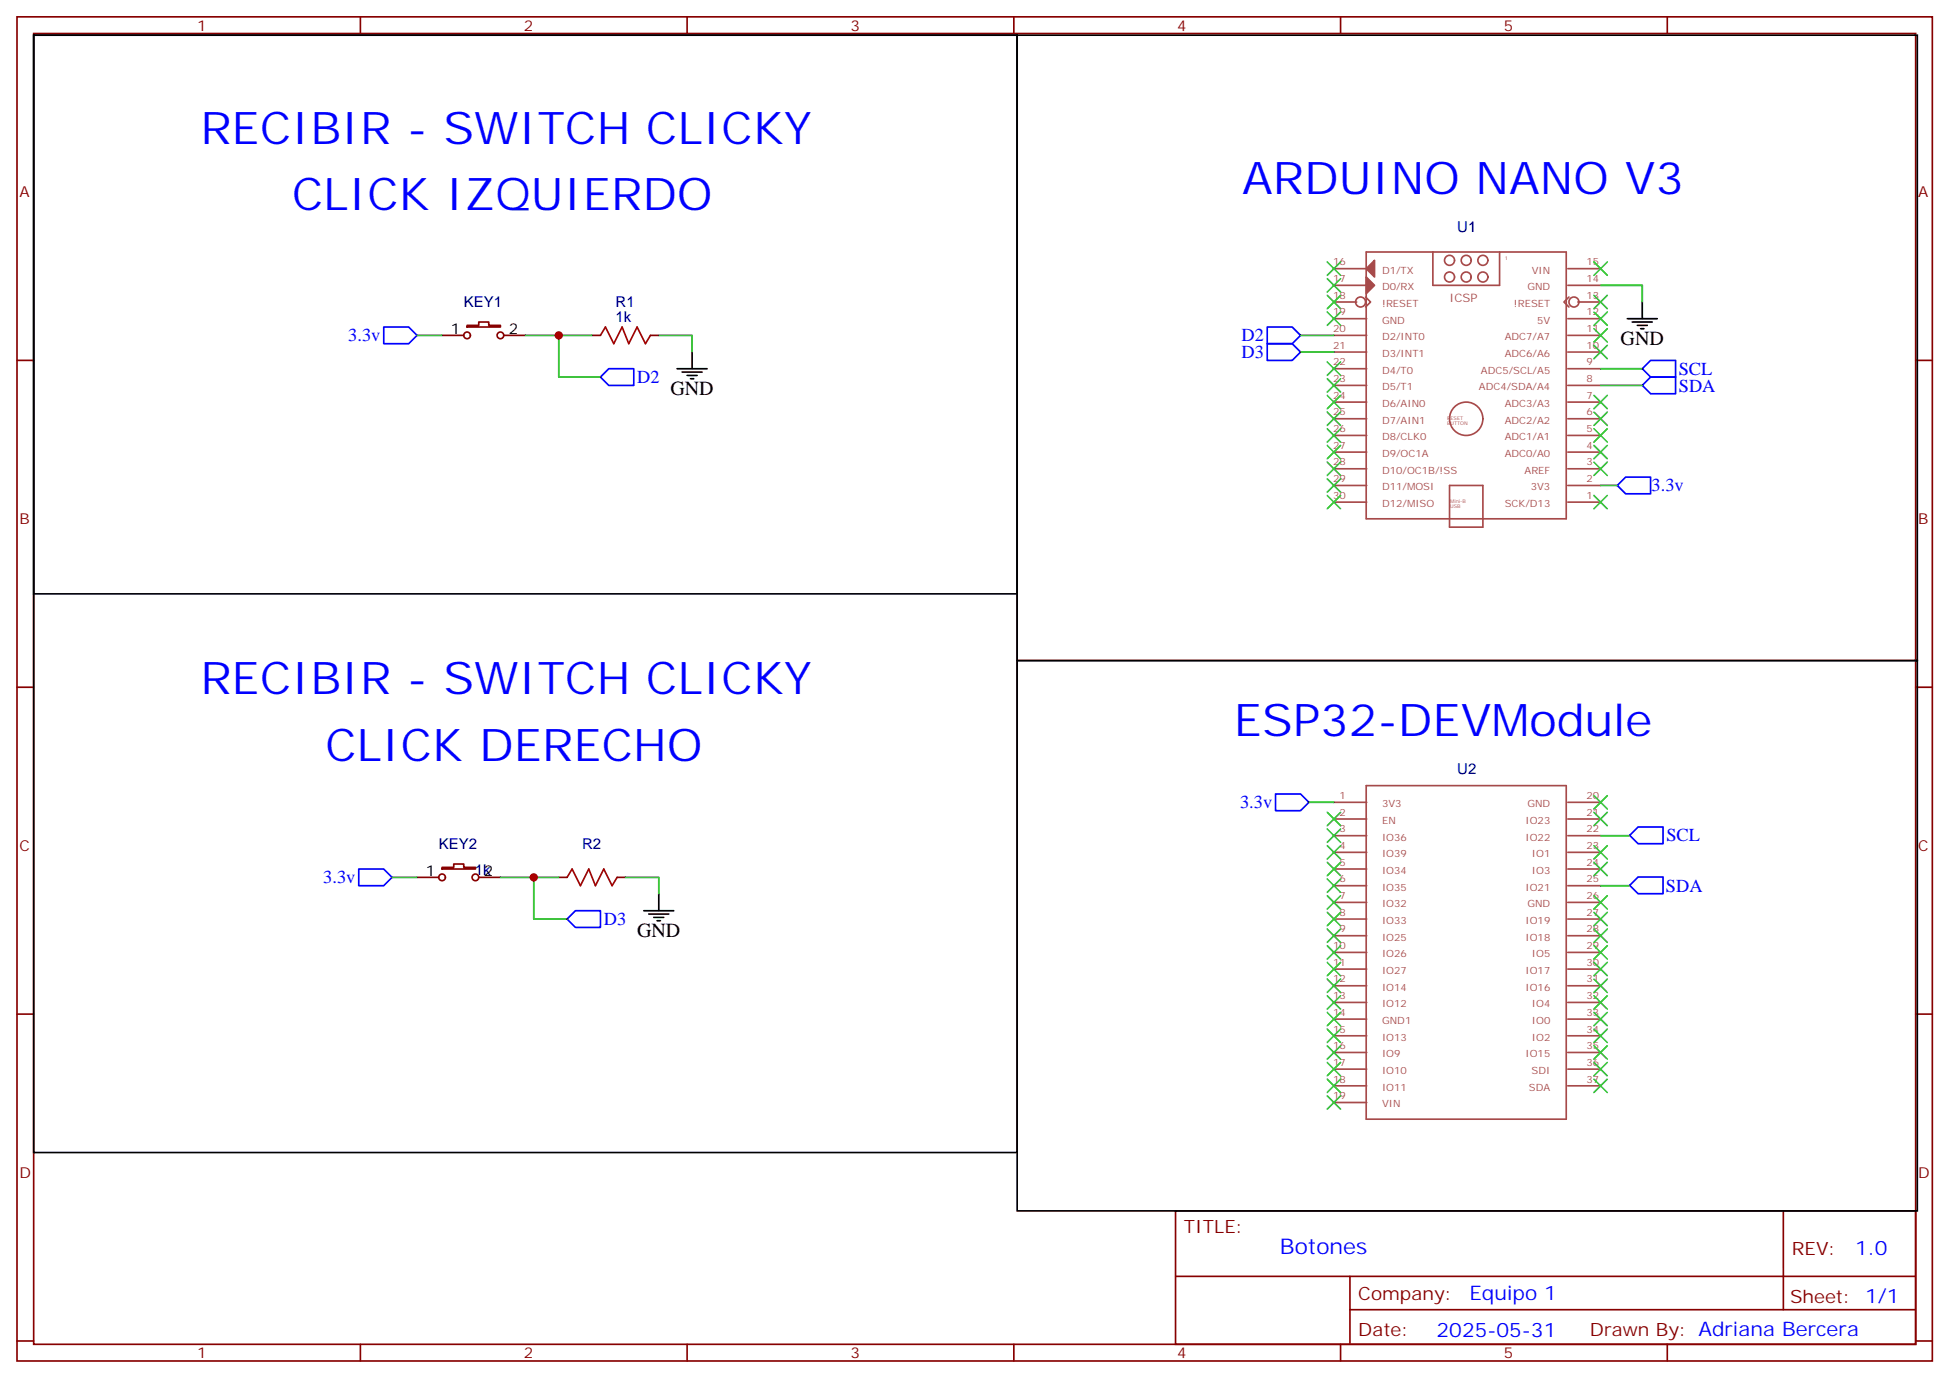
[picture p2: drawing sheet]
<svg xmlns="http://www.w3.org/2000/svg" width="412mm" height="292mm" viewBox="0 0 412 292" stroke-linecap="round" stroke-linejoin="round" font-family="sans-serif">
<g fill="none" stroke="#870000" stroke-width=".35">
<path d="M3.6 3.6h405.3v284.3h-405.3zM7.1 7.1h398.3v277.3h-398.3zM76.3 3.6v3.5M145.4 3.6v3.5M214.6 3.6v3.5M283.7 3.6v3.5M352.8 3.6v3.5M3.6 76.2h3.5M93.6 70.9h4.5M98.8 68.8h2.5v-.7h2.1v.7h2.5v.4h-7.1zM106.6 70.9h4.6M125.3 70.9h1.8"/>
<path d="M137.7 70.9h1.7M405.4 76.2h3.5M3.6 145.4h3.5M405.4 145.4h3.5M88.3 185.6h4.6M93.6 183.5h2.4v-.7h2.1v.7h2.5v.3h-7zM101.3 185.6h4.6M118.3 185.6h1.7M130.6 185.6h1.8M3.6 214.5h3.5M405.4 214.5h3.5M248.8 256.2h156.6v28.2h-156.6z"/>
<path d="M377.4 256.2v20.9M248.8 270h156.5M285.7 277.1h119.6M285.7 270v14.1M3.6 283.7h3.5M76.3 284.4v3.5M145.4 284.4v3.5M214.6 284.4v3.5M283.7 284.4v3.5M352.8 284.4v3.5M405.4 283.7h3.5"/>
<circle cx="98.8" cy="70.9" r=".71"/>
<circle cx="105.9" cy="70.9" r=".71"/>
<circle cx="93.6" cy="185.6" r=".71"/>
<circle cx="100.6" cy="185.6" r=".71"/>
</g>
<g fill="none" stroke="#a64a4a" stroke-width=".35">
<path d="M282.3 56.8h6.9M289.1 53.3h42.4v56.4h-42.4zM303.2 53.3v7.1h14.2v-7.1M331.8 56.8h6.9M282.3 60.4h6.9M282.3 63.9h4.8M282.3 67.4h6.9M282.3 78h6.9M282.3 74.5h6.9M282.3 70.9h6.9M289 62.8l1.1 1.1-1.1 1M331.8 60.4h6.9"/>
<path d="M331.8 67.4h6.9M331.8 78h6.9M331.8 74.5h6.9M331.8 70.9h6.9M332 62.8l-1 1.1 1 1M333.9 63.9h4.8M282.3 95.6h6.9M282.3 92.1h6.9M282.3 88.6h6.9M282.3 85.1h6.9M282.3 81.5h6.9M282.3 99.2h6.9"/>
<path d="M331.8 95.6h6.9M331.8 92.1h6.9M331.8 88.6h6.9M331.8 85.1h6.9M331.8 81.5h6.9M331.8 99.2h6.9M282.3 102.7h6.9M282.3 106.2h6.9M306.8 102.7h7v8.8h-7zM331.8 102.7h6.9M331.8 106.2h6.9M282.3 169.7h6.9"/>
<path d="M282.3 173.2h6.9M282.3 176.8h6.9M289.1 166.2h42.4v70.5h-42.4zM331.8 169.7h6.9M331.8 173.2h6.9M331.8 176.8h6.9M282.3 190.9h6.9M282.3 197.9h6.9M282.3 194.4h6.9M282.3 187.4h6.9M282.3 183.8h6.9M282.3 180.3h6.9"/>
<path d="M331.8 190.9h6.9M331.8 197.9h6.9M331.8 194.4h6.9M331.8 187.4h6.9M331.8 183.8h6.9M331.8 180.3h6.9M282.3 215.6h6.9M282.3 219.1h6.9M282.3 212.1h6.9M282.3 201.5h6.9M282.3 208.5h6.9M282.3 205h6.9"/>
<path d="M331.8 215.6h6.9M331.8 219.1h6.9M331.8 212.1h6.9M331.8 201.5h6.9M331.8 208.5h6.9M331.8 205h6.9M282.3 229.7h6.9M282.3 233.2h6.9M282.3 222.6h6.9M282.3 226.2h6.9M331.8 229.7h6.9M331.8 222.6h6.9"/>
<path d="M331.8 226.2h6.9"/>
<circle cx="306.8" cy="55.1" r="1.06"/>
<circle cx="306.8" cy="58.6" r="1.06"/>
<circle cx="310.3" cy="55.1" r="1.06"/>
<circle cx="310.3" cy="58.6" r="1.06"/>
<circle cx="313.8" cy="58.6" r="1.06"/>
<circle cx="313.8" cy="55.1" r="1.06"/>
<circle cx="287.9" cy="63.9" r="1.06"/>
<circle cx="333.1" cy="63.9" r="1.06"/>
<circle cx="310.3" cy="88.6" r="3.5"/>
</g>
<path d="M127.1 70.9l1-1.7 1.8 3.5 1.8-3.5 1.4 3.5 1.7-3.5 1.8 3.5 1.1-1.8M120 185.6l1.1-1.8 1.7 3.6 1.8-3.6 1.4 3.6 1.8-3.6 1.7 3.6 1.1-1.8" fill="none" stroke="#a10000" stroke-width=".35"/>
<g fill="#a64a4a" stroke="#a64a4a" stroke-width=".35">
<path d="M289.1 56.8l1.8-1.7v3.5z"/>
<path d="M289.1 58.6l1.8 1.8-1.8 1.7z"/>
</g>
<path d="M81.2 69.2h5.3l1.8 1.7-1.8 1.8h-5.3zM128.8 78h5.3v3.5h-5.3l-1.7-1.7zM268.2 69.2h5.3l1.7 1.7-1.7 1.8h-5.3zM268.2 72.7h5.3l1.7 1.8-1.7 1.7h-5.3zM347.6 78l1.7-1.8h5.3v3.6h-5.3zM347.6 81.5l1.7-1.7h5.3v3.5h-5.3zM344 100.9h5.3v3.6h-5.3l-1.7-1.8zM269.9 168h5.3l1.8 1.7-1.8 1.8h-5.3zM346.7 174.9h5.3v3.6h-5.3l-1.8-1.8zM75.9 183.8h5.3l1.8 1.8-1.8 1.8h-5.3zM120 194.4l1.8-1.7h5.3v3.5h-5.3zM346.7 185.5h5.3v3.6h-5.3l-1.8-1.8z" fill="none" stroke="#00f" stroke-width=".35"/>
<g fill="none" stroke="#008700" stroke-width=".35">
<path d="M88.3 70.9h5.3M111.2 70.9h14.1M118.3 70.9v8.9h8.8M139.4 70.9h7.1v3.6M275.2 70.9h7.1M275.2 74.5h7.1M338.7 60.4h8.9v3.5M338.7 78h8.9M338.7 81.5h8.9M338.7 102.7h3.6M277 169.7h5.3M338.7 176.8h6"/>
<path d="M83 185.6h5.3M105.9 185.6h12.4M113 185.6v8.8h7M132.4 185.6h7v3.5M338.7 187.4h6"/>
</g>
<g fill="none" stroke="#000" stroke-width=".35">
<path d="M7.1 7.4h208.2v236.4h-208.2zM7.1 7.4h208.2v118.2h-208.2zM215.3 7.4h190.5v132.3h-190.5zM143.3 78h6.3M144.4 78.7h4.2M145.4 79.4h2.1M146.5 74.5v3.5M344.4 67.4h6.3M345.4 68.1h4.3M346.5 68.8h2.1M347.2 69.5h.7M347.6 63.9v3.5"/>
<path d="M146.1 80.1h.7M215.3 139.7h190.5v116.5h-190.5zM136.2 192.7h6.4M137.3 193.4h4.2M138.4 194.1h2.1M139.1 194.8h.7M139.4 189.1v3.6"/>
</g>
<g fill="none" stroke="#3c3" stroke-width=".35">
<path d="M280.9 55.4l2.8 2.8M280.9 58.9l2.8 2.9M283.7 55.4l-2.8 2.8M283.7 58.9l-2.8 2.9M337.3 55.4l2.8 2.8M340.1 55.4l-2.8 2.8M280.9 62.5l2.8 2.8M280.9 66l2.8 2.8M280.9 76.6l2.8 2.8M283.7 62.5l-2.8 2.8M283.7 66l-2.8 2.8M283.7 76.6l-2.8 2.8"/>
<path d="M337.3 73.1l2.8 2.8M337.3 69.5l2.8 2.9M337.3 66l2.8 2.8M337.3 62.5l2.8 2.8M340.1 73.1l-2.8 2.8M340.1 69.5l-2.8 2.9M340.1 66l-2.8 2.8M340.1 62.5l-2.8 2.8M280.9 80.1l2.8 2.8M280.9 83.6l2.8 2.9M280.9 87.2l2.8 2.8M280.9 90.7l2.8 2.8"/>
<path d="M280.9 94.2l2.8 2.8M280.9 97.8l2.8 2.8M283.7 80.1l-2.8 2.8M283.7 83.6l-2.8 2.9M283.7 87.2l-2.8 2.8M283.7 90.7l-2.8 2.8M283.7 94.2l-2.8 2.8M283.7 97.8l-2.8 2.8M337.3 97.8l2.8 2.8M337.3 94.2l2.8 2.8M337.3 90.7l2.8 2.8M337.3 87.2l2.8 2.8"/>
<path d="M337.3 83.6l2.8 2.9M340.1 97.8l-2.8 2.8M340.1 94.2l-2.8 2.8M340.1 90.7l-2.8 2.8M340.1 87.2l-2.8 2.8M340.1 83.6l-2.8 2.9M280.9 101.3l2.8 2.8M280.9 104.8l2.8 2.8M283.7 101.3l-2.8 2.8M283.7 104.8l-2.8 2.8M337.3 104.8l2.8 2.8M340.1 104.8l-2.8 2.8"/>
<path d="M280.9 171.8l2.8 2.9M280.9 175.4l2.8 2.8M280.9 178.9l2.8 2.8M283.7 171.8l-2.8 2.9M283.7 175.4l-2.8 2.8M283.7 178.9l-2.8 2.8M337.3 178.9l2.8 2.8M337.3 171.8l2.8 2.9M337.3 168.3l2.8 2.8M340.1 168.3l-2.8 2.8M340.1 171.8l-2.8 2.9M340.1 178.9l-2.8 2.8"/>
<path d="M280.9 182.4l2.8 2.8M280.9 185.9l2.8 2.9M280.9 189.5l2.8 2.8M280.9 193l2.8 2.8M280.9 196.5l2.8 2.9M283.7 182.4l-2.8 2.8M283.7 185.9l-2.8 2.9M283.7 189.5l-2.8 2.8M283.7 193l-2.8 2.8M283.7 196.5l-2.8 2.9M337.3 196.5l2.8 2.9M337.3 193l2.8 2.8"/>
<path d="M337.3 189.5l2.8 2.8M337.3 182.4l2.8 2.8M340.1 196.5l-2.8 2.9M340.1 193l-2.8 2.8M340.1 189.5l-2.8 2.8M340.1 182.4l-2.8 2.8M280.9 200.1l2.8 2.8M280.9 203.6l2.8 2.8M280.9 207.1l2.8 2.8M280.9 210.6l2.8 2.9M280.9 214.2l2.8 2.8M280.9 217.7l2.8 2.8"/>
<path d="M283.7 200.1l-2.8 2.8M283.7 203.6l-2.8 2.8M283.7 207.1l-2.8 2.8M283.7 210.6l-2.8 2.9M283.7 214.2l-2.8 2.8M283.7 217.7l-2.8 2.8M337.3 217.7l2.8 2.8M337.3 214.2l2.8 2.8M337.3 210.6l2.8 2.9M337.3 207.1l2.8 2.8M337.3 203.6l2.8 2.8M337.3 200.1l2.8 2.8"/>
<path d="M340.1 217.7l-2.8 2.8M340.1 214.2l-2.8 2.8M340.1 210.6l-2.8 2.9M340.1 207.1l-2.8 2.8M340.1 203.6l-2.8 2.8M340.1 200.1l-2.8 2.8M280.9 221.2l2.8 2.8M280.9 224.8l2.8 2.8M280.9 228.3l2.8 2.8M280.9 231.8l2.8 2.8M283.7 221.2l-2.8 2.8M283.7 224.8l-2.8 2.8"/>
<path d="M283.7 228.3l-2.8 2.8M283.7 231.8l-2.8 2.8M337.3 228.3l2.8 2.8M337.3 224.8l2.8 2.8M337.3 221.2l2.8 2.8M340.1 228.3l-2.8 2.8M340.1 224.8l-2.8 2.8M340.1 221.2l-2.8 2.8"/>
</g>
<g fill="#c00">
<circle cx="118.3" cy="70.9" r=".88"/>
<circle cx="113" cy="185.6" r=".88"/>
</g>
<g font-size="9.5" fill="#00f">
<text x="42.4" y="30.4">RECIBIR - SWITCH CLICKY</text>
<text x="262.9" y="41">ARDUINO NANO V3</text>
<text x="61.8" y="44.5">CLICK IZQUIERDO</text>
<text x="42.4" y="146.8">RECIBIR - SWITCH CLICKY</text>
<text x="261.1" y="155.6">ESP32-DEVModule</text>
<text x="68.9" y="160.9">CLICK DERECHO</text>
</g>
<text font-size="4.6" fill="#00f" x="270.9" y="265.2">Botones</text>
<g font-size="4.2">
<text x="343" y="73.1">GND</text>
<text x="141.9" y="83.6">GND</text>
<text x="134.8" y="198.3">GND</text>
</g>
<g font-size="4.2" fill="#00f">
<text x="392.6" y="265.4">1.0</text>
<text x="311" y="275">Equipo 1</text>
<text x="304" y="282.8">2025-05-31</text>
</g>
<g font-size="3.9" fill="#00f">
<text x="73.7" y="72.2">3.3v</text>
<text x="262.7" y="72.2">D2</text>
<text x="262.7" y="75.7">D3</text>
<text x="134.8" y="81">D2</text>
<text x="355.3" y="79.4">SCL</text>
<text x="355.3" y="82.9">SDA</text>
<text x="349.5" y="103.9">3.3v</text>
<text x="262.4" y="170.9">3.3v</text>
<text x="352.7" y="177.9">SCL</text>
<text x="68.4" y="186.9">3.3v</text>
<text x="352.6" y="188.6">SDA</text>
<text x="127.8" y="195.6">D3</text>
</g>
<g font-size="3.9" fill="#800">
<text x="250.5" y="260.7">TITLE:</text>
<text x="379.2" y="265.4">REV:</text>
<text x="287.5" y="274.9">Company:</text>
<text x="378.8" y="275.6">Sheet: 1/1</text>
<text x="287.5" y="282.6">Date:</text>
<text x="336.5" y="282.7">Drawn By: Adriana Bercera</text>
</g>
<g font-size="3.2" fill="#800">
<text x="41.7" y="6.6">1</text>
<text x="110.8" y="6.6">2</text>
<text x="180" y="6.6">3</text>
<text x="249.1" y="6.6">4</text>
<text x="318.3" y="6.6">5</text>
<text x="4.1" y="41.7">A</text>
<text x="405.9" y="41.7">A</text>
<text x="4.1" y="110.8">B</text>
<text x="405.9" y="110.8">B</text>
<text x="4.1" y="180">C</text>
<text x="405.9" y="180">C</text>
<text x="4.1" y="249.1">D</text>
<text x="405.9" y="249.1">D</text>
<text x="41.7" y="287.4">1</text>
<text x="110.8" y="287.4">2</text>
<text x="180" y="287.4">3</text>
<text x="249.1" y="287.4">4</text>
<text x="318.3" y="287.4">5</text>
</g>
<g font-size="3.2" fill="#000080">
<text x="308.4" y="49.1">U1</text>
<text x="98.2" y="65">KEY1</text>
<text x="130.3" y="64.9">R1</text>
<text x="130.3" y="68.1">1k</text>
<text x="308.4" y="163.8">U2</text>
<text x="92.9" y="179.7">KEY2</text>
<text x="123.2" y="179.6">R2</text>
<text x="100.5" y="185">1k</text>
</g>
<g font-size="3.2">
<text x="95.4" y="70.6">1</text>
<text x="107.7" y="70.6">2</text>
<text x="90.1" y="185.2">1</text>
<text x="102.4" y="185.2">2</text>
</g>
<text font-size="2.5" fill="#a54b4b" x="306.8" y="63.9">ICSP</text>
<g font-size="2.1" fill="#a54b4b">
<text x="282.2" y="59.7">17</text>
<text x="282.2" y="56.1">16</text>
<text x="292.5" y="57.9">D1/TX</text>
<text x="324.2" y="57.9">VIN</text>
<text x="335.7" y="59.7">14</text>
<text x="335.7" y="56.1">15</text>
<text x="282.2" y="63.2">18</text>
<text x="292.5" y="64.9">!RESET</text>
<text x="292.5" y="61.4">D0/RX</text>
<text x="320.4" y="64.9">!RESET</text>
<text x="323.2" y="61.4">GND</text>
<text x="335.7" y="63.2">13</text>
<text x="282.2" y="70.2">20</text>
<text x="282.2" y="66.7">19</text>
<text x="292.5" y="72">D2/INT0</text>
<text x="292.5" y="68.5">GND</text>
<text x="318.5" y="72">ADC7/A7</text>
<text x="325.3" y="68.5">5V</text>
<text x="335.7" y="66.7">12</text>
<text x="335.7" y="70.2">11</text>
<text x="282.2" y="73.8">21</text>
<text x="282.2" y="77.3">22</text>
<text x="292.5" y="75.5">D3/INT1</text>
<text x="318.5" y="75.5">ADC6/A6</text>
<text x="335.7" y="77.3">9</text>
<text x="335.7" y="73.8">10</text>
<text x="282.2" y="80.8">23</text>
<text x="292.5" y="79">D4/T0</text>
<text x="292.5" y="82.6">D5/T1</text>
<text x="313" y="82.6">ADC4/SDA/A4</text>
<text x="313.4" y="79">ADC5/SCL/A5</text>
<text x="335.7" y="80.8">8</text>
<text x="282.2" y="84.4">24</text>
<text x="282.2" y="87.9">25</text>
<text x="292.5" y="86.1">D6/AIN0</text>
<text x="292.5" y="89.6">D7/AIN1</text>
<text x="318.5" y="89.6">ADC2/A2</text>
<text x="318.5" y="86.1">ADC3/A3</text>
<text x="335.7" y="87.9">6</text>
<text x="335.7" y="84.4">7</text>
<text x="282.2" y="91.4">26</text>
<text x="282.2" y="94.9">27</text>
<text x="292.5" y="93.2">D8/CLK0</text>
<text x="318.5" y="93.2">ADC1/A1</text>
<text x="335.7" y="94.9">4</text>
<text x="335.7" y="91.4">5</text>
<text x="282.2" y="98.5">28</text>
<text x="282.2" y="102">29</text>
<text x="292.5" y="96.7">D9/OC1A</text>
<text x="292.5" y="100.2">D10/OC1B/!SS</text>
<text x="318.5" y="96.7">ADC0/A0</text>
<text x="322.6" y="100.2">AREF</text>
<text x="335.7" y="102">2</text>
<text x="335.7" y="98.5">3</text>
<text x="282.2" y="105.5">30</text>
<text x="292.5" y="103.7">D11/MOSI</text>
<text x="292.5" y="107.3">D12/MISO</text>
<text x="318.4" y="107.3">SCK/D13</text>
<text x="324" y="103.7">3V3</text>
<text x="335.7" y="105.5">1</text>
<text x="283.5" y="169">1</text>
<text x="283.5" y="172.6">2</text>
<text x="292.5" y="170.8">3V3</text>
<text x="323.2" y="170.8">GND</text>
<text x="335.7" y="169">20</text>
<text x="335.7" y="172.6">21</text>
<text x="283.5" y="179.6">4</text>
<text x="283.5" y="176.1">3</text>
<text x="292.5" y="174.3">EN</text>
<text x="292.5" y="177.8">IO36</text>
<text x="322.9" y="177.8">IO22</text>
<text x="322.9" y="174.3">IO23</text>
<text x="335.7" y="176.1">22</text>
<text x="335.7" y="179.6">23</text>
<text x="283.5" y="183.1">5</text>
<text x="292.5" y="184.9">IO34</text>
<text x="292.5" y="181.3">IO39</text>
<text x="324.2" y="184.9">IO3</text>
<text x="324.2" y="181.3">IO1</text>
<text x="335.7" y="183.1">24</text>
<text x="283.5" y="190.2">7</text>
<text x="283.5" y="186.7">6</text>
<text x="292.5" y="191.9">IO32</text>
<text x="292.5" y="188.4">IO35</text>
<text x="322.9" y="188.4">IO21</text>
<text x="323.2" y="191.9">GND</text>
<text x="335.7" y="190.2">26</text>
<text x="335.7" y="186.7">25</text>
<text x="283.5" y="197.2">9</text>
<text x="283.5" y="193.7">8</text>
<text x="292.5" y="195.5">IO33</text>
<text x="322.9" y="195.5">IO19</text>
<text x="335.7" y="197.2">28</text>
<text x="335.7" y="193.7">27</text>
<text x="282.2" y="200.8">10</text>
<text x="292.5" y="199">IO25</text>
<text x="292.5" y="202.5">IO26</text>
<text x="322.9" y="199">IO18</text>
<text x="324.2" y="202.5">IO5</text>
<text x="335.7" y="200.8">29</text>
<text x="282.2" y="207.8">12</text>
<text x="282.2" y="204.3">11</text>
<text x="292.5" y="209.6">IO14</text>
<text x="292.5" y="206">IO27</text>
<text x="322.9" y="209.6">IO16</text>
<text x="322.9" y="206">IO17</text>
<text x="335.7" y="207.8">31</text>
<text x="335.7" y="204.3">30</text>
<text x="282.2" y="214.9">14</text>
<text x="282.2" y="211.4">13</text>
<text x="292.5" y="213.1">IO12</text>
<text x="324.2" y="213.1">IO4</text>
<text x="335.7" y="214.9">33</text>
<text x="335.7" y="211.4">32</text>
<text x="282.2" y="218.4">15</text>
<text x="282.2" y="221.9">16</text>
<text x="292.5" y="216.6">GND1</text>
<text x="292.5" y="220.2">IO13</text>
<text x="324.2" y="216.6">IO0</text>
<text x="324.2" y="220.2">IO2</text>
<text x="335.7" y="218.4">34</text>
<text x="335.7" y="221.9">35</text>
<text x="282.2" y="225.5">17</text>
<text x="292.5" y="223.7">IO9</text>
<text x="292.5" y="227.2">IO10</text>
<text x="322.9" y="223.7">IO15</text>
<text x="324.1" y="227.2">SDI</text>
<text x="335.7" y="225.5">36</text>
<text x="282.2" y="229">18</text>
<text x="282.2" y="232.5">19</text>
<text x="292.5" y="230.7">IO11</text>
<text x="323.6" y="230.7">SDA</text>
<text x="335.7" y="229">37</text>
<text x="292.5" y="234.3">VIN</text>
</g>
<g font-size="1.1" fill="#a54b4b">
<text x="318.4" y="55.1">1</text>
<text x="306.2" y="88.8">RESET</text>
<text x="306.2" y="89.9">BUTTON</text>
<text x="306.9" y="106.5">Mini-B</text>
<text x="306.9" y="107.5">USB</text>
</g>
</svg>
